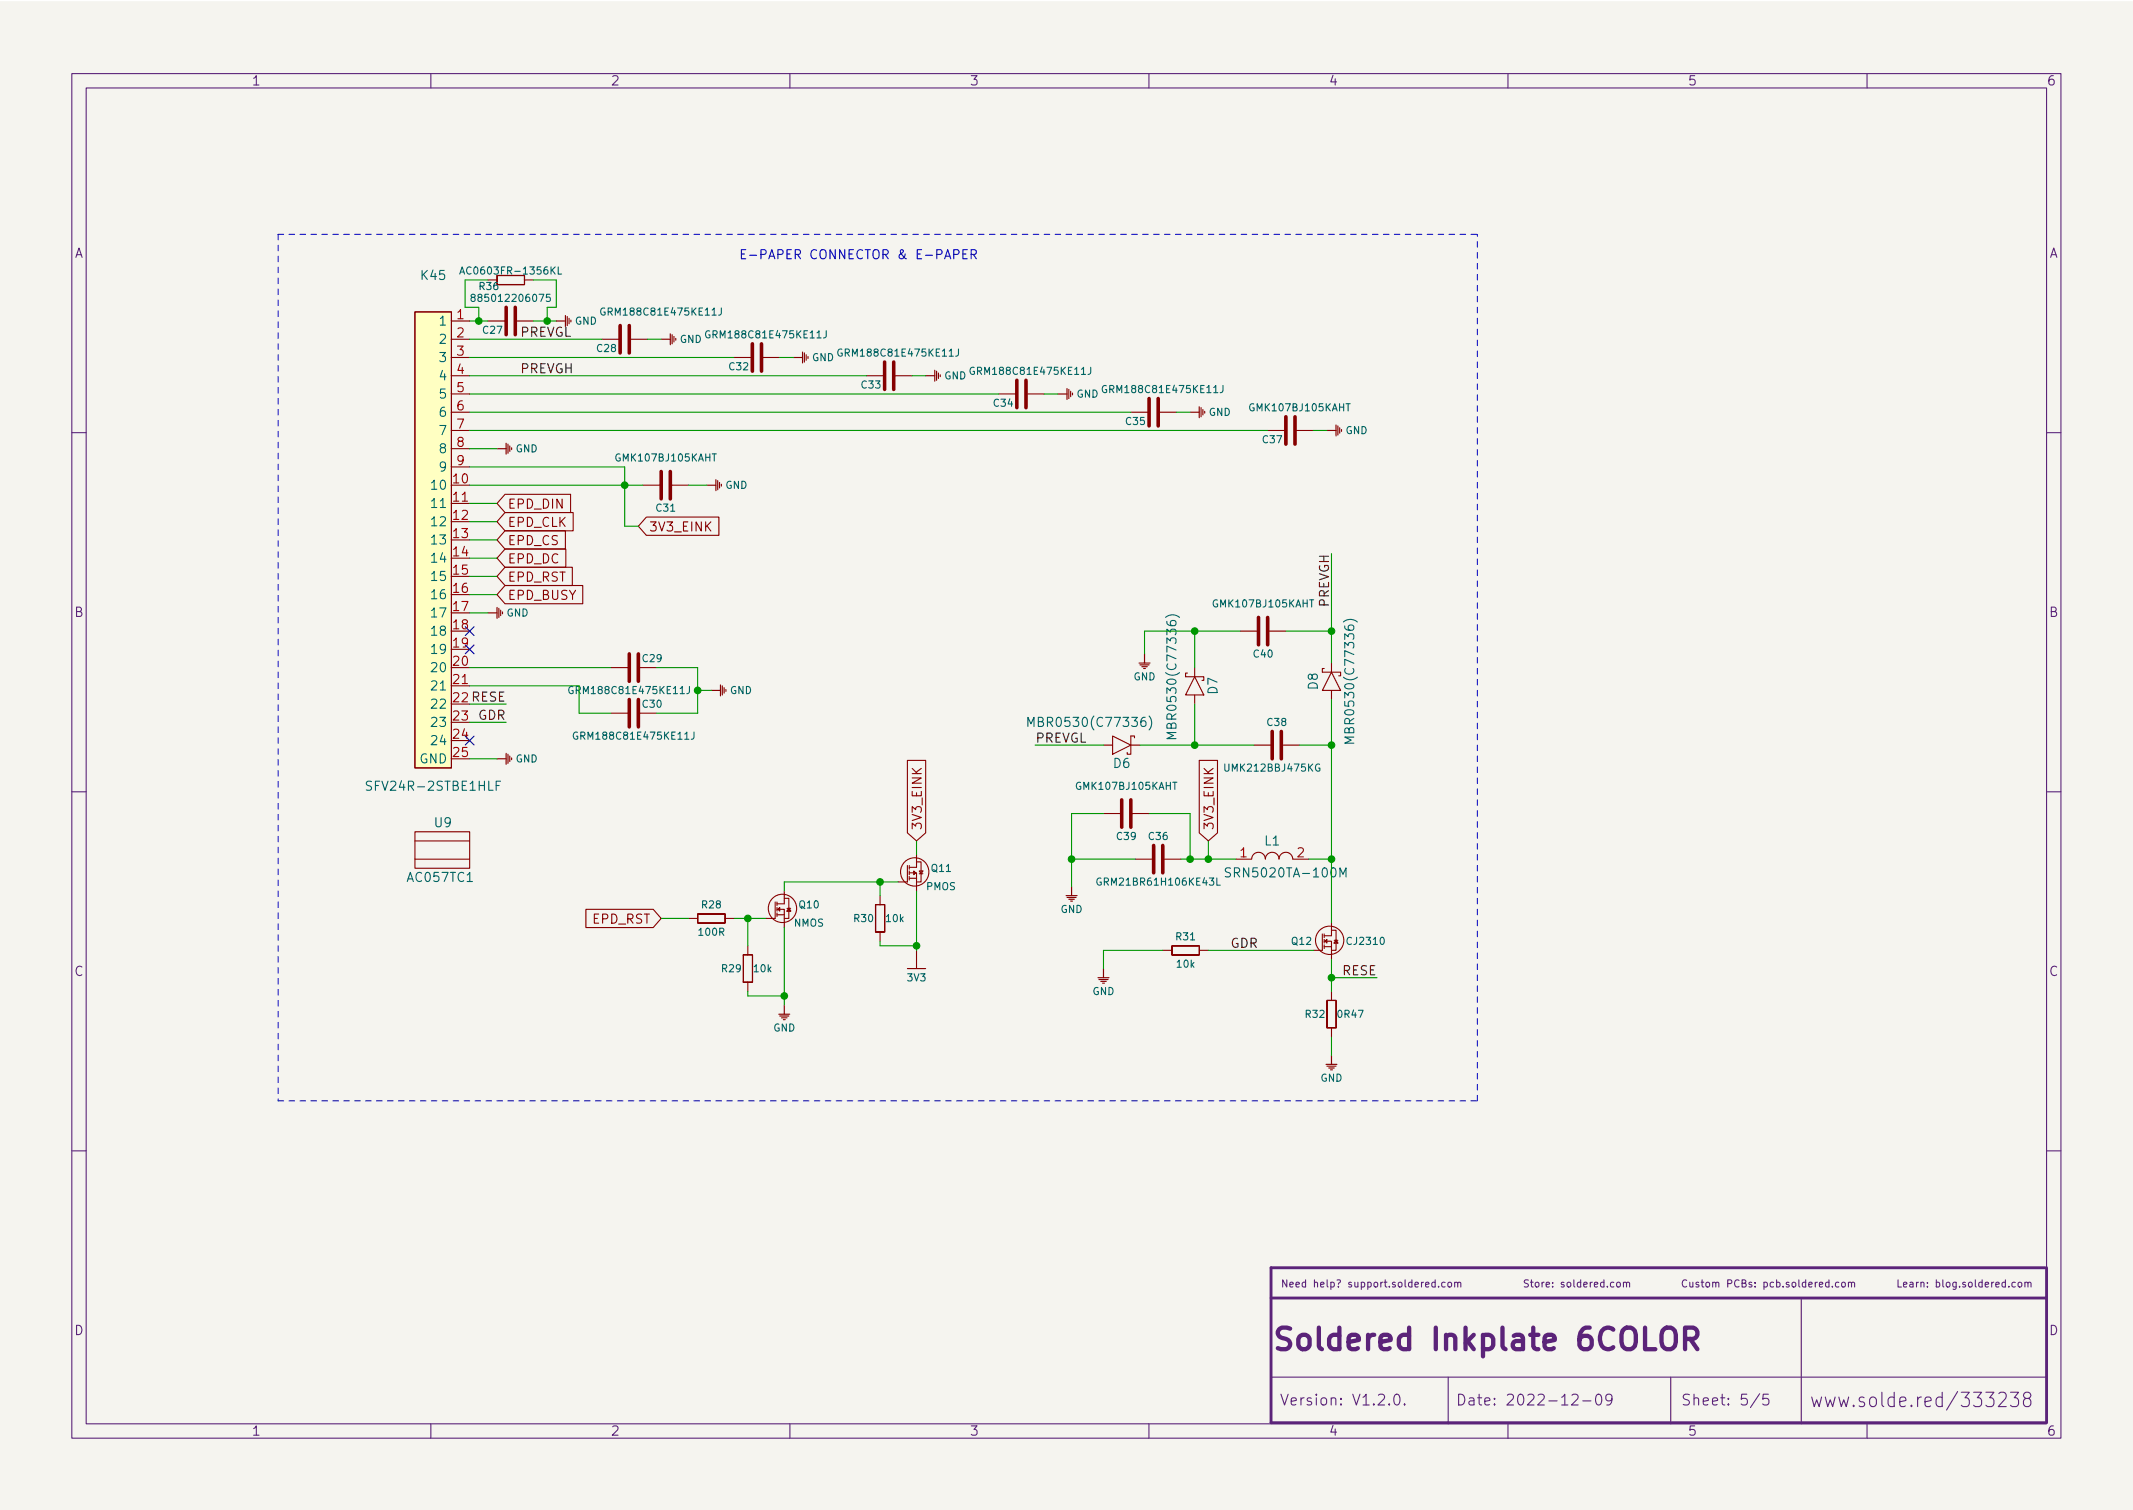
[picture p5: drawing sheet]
<svg xmlns="http://www.w3.org/2000/svg" width="297mm" height="210mm" viewBox="0 0 297 210" stroke-linecap="round" stroke-linejoin="round" font-family="sans-serif">
<path d="M0 .2h297v210.1h-297z" fill="#f5f4ef" stroke="#f5f4ef" stroke-width=".14"/>
<g fill="none" stroke="#5b2379" stroke-width=".15">
<path d="M10 10.2h277v190.1h-277zM12 12.2h273v186.1h-273zM60 10.2v2M110 10.2v2M160 10.2v2M210 10.2v2M260 10.2v2M10 60.2h2M285 60.2h2M10 110.2h2M285 110.2h2M10 160.2h2"/>
<path d="M199.9 178.6l-.3-.1-.2 .2 .1 .5h.4M199.9 178.2v1M200.3 179.1v.1M201.2 178.6l-.2-.1-.2 .2 .1 .5h.3M201.7 178.6l.3-.1 .1 .2v.3l-.1 .2h-.3l-.1-.2zM202.6 178.6l.1-.1 .3 .1v.6M202.6 178.5v.7M203 178.7l.1-.2 .3 .1v.6M225.2 178.6l.1-.1 .3 .1v.4v.2h-.3l-.1-.1zM226.1 178.6l.1-.1 .3 .1v.6M226.1 178.5v.7M226.5 178.7l.1-.2 .3 .1v.6"/>
<path d="M234.9 178.3a.47 .47 0 0 0-.7 .3 .47 .47 0 0 0 .5 .6l.2-.1M235.3 178.5l.1 .7h.2l.1-.1M235.7 178.5v.7M236.6 178.6l-.3-.1-.1 .2v.1l.4 .1v.3h-.4M236.9 178.5h.4M237 178.2v.9l.3 .1M237.6 178.6l.3-.1 .2 .2v.3l-.2 .2h-.3v-.2zM238.5 178.6l.1-.1 .3 .1v.6M238.5 178.5v.7M238.9 178.7l.2-.2 .2 .1 .1 .6M240.6 178.7h.5l.1-.2-.1-.2-.5-.1v1M242.2 178.3a.47 .47 0 0 0-.7 .3 .47 .47 0 0 0 .5 .6l.2-.1"/>
<path d="M242.6 178.7l.4-.1 .1-.1v-.2l-.5-.1v1h.4l.1-.1 .1-.2-.3-.2M243.9 178.6l-.2-.1-.1 .2v.1l.3 .1v.3h-.3M244.4 179.1v.1M244.4 178.6v.1M245.6 178.6l.3-.1 .2 .2-.1 .5h-.4M245.6 178.5v1M247 178.6l-.3-.1-.2 .2 .1 .5h.4M247.4 178.6l.3-.1 .2 .2-.1 .5h-.4M247.4 178.2v1M248.3 179.1v.1M249.1 178.6l-.2-.1-.2 .2 .1 .1 .3 .1v.3h-.4M249.6 178.6l.3-.1 .2 .2v.3l-.2 .2h-.3v-.2z"/>
<path d="M250.5 178.2v.9l.1 .1M251.5 178.6l-.3-.1-.2 .2 .1 .5h.4M251.5 178.2v1M251.9 178.9l.5-.1-.1-.2-.3-.1-.1 .2v.5h.4M252.8 178.5v.7M253.1 178.5l-.3 .2M253.4 178.9l.4-.1v-.2l-.3-.1-.1 .2v.5h.4M254.7 178.6l-.3-.1-.2 .2 .1 .5h.4M254.7 178.2v1M255.2 179.1v.1M256.1 178.6l-.3-.1-.2 .2 .1 .5h.4M256.5 178.6l.1-.1 .3 .1 .1 .4-.1 .2h-.3l-.1-.1z"/>
<path d="M257.4 178.6l.2-.1 .2 .1v.6M257.4 178.5v.7M257.8 178.7l.2-.2 .2 .1 .1 .6M280.6 178.6l-.2-.1-.2 .2 .1 .5h.3M281.1 178.6l.1-.1 .3 .1 .1 .4-.1 .2h-.3l-.1-.1zM282 178.6l.1-.1 .3 .1v.6M282 178.5v.7M282.4 178.7l.2-.2 .2 .1v.6M285 160.2h2M60 198.3v2M110 198.3v2M160 198.3v2"/>
<path d="M177 191.8h108M194.3 194.2a.36 .36 0 0 1 .6 .2 .77 .77 0 0 1-.4 1.2 1 1 0 0 1-.2-1.4zM195.6 195.5l.1 .1h-.1h-.1l.1-.1v.1M201.7 191.8v6.5M210 198.3v2M218.9 194.3l.2-.2 .5 .1a.41 .41 0 0 1 .1 .6l-.9 .8h1M220.4 195.1h1.2M222.4 194.2a.36 .36 0 0 1 .6 .2 .77 .77 0 0 1-.4 1.2 1 1 0 0 1-.2-1.4zM224.5 194.8l-.3 .3h-.3l-.3-.3v-.4l.2-.2 .4-.1 .2 .2a.99 .99 0 0 1-.3 1.3h-.3M232.7 191.8v6.5M245.1 194.1l-1.3 1.9M246.3 194.1h-.7l-.1 .7 .2-.1 .5 .1 .1 .2v.5l-.2 .1h-.4l-.2-.1"/>
<path d="M250.8 180.7v17.6M260 198.3v2M270.5 194.6l-.5-.1-.4 .4v.6l.2 .3 .2 .1 .5-.1M270.5 193.9v2M272.6 193.8l-1.5 2.5M282.1 194.7l-.1-.1a.43 .43 0 0 1-.2-.4 .43 .43 0 0 1 .3-.3l.5 .1a.43 .43 0 0 1 .2 .4 .43 .43 0 0 1-.3 .3l-.5 .1a.67 .67 0 0 0 0 1l.1 .1 .5-.1a.67 .67 0 0 0 0-1l-.1-.1"/>
</g>
<path d="M231.5 185.3a1.01 1.01 0 0 1 1.2-.4 1.01 1.01 0 0 1 .7 1v1a1 1 0 0 1-1 1 1 1 0 0 1-1-1v-1zM234.7 186.4h1.1a.81 .81 0 0 0 .6-.7 .81 .81 0 0 0-.6-.8h-1.1v3M235.4 186.4l1 1.5" fill="none" stroke="#5b2379" stroke-width=".6"/>
<path d="M284.8 176.5h-107.8v21.6h107.9M285 176.5v21.6M177 180.7h108" fill="none" stroke="#5b2379" stroke-width=".4"/>
<g fill="none" stroke="#840000" stroke-width=".16">
<path d="M77.5 44.7h1.2M78.7 43.9v1.6M79 44.1v1.2M79.2 44.3v.8M79.5 44.6v.2M92.1 47.2h1.2M93.3 46.5v1.5M93.6 46.6v1.3M93.9 46.9v.7M94.1 47.1v.3M110.5 49.8h1.3M111.8 49v1.5"/>
<path d="M112 49.1v1.3M112.3 49.4v.8M112.5 49.7v.2M128.9 52.3h1.3M130.2 51.6v1.5M130.4 51.7v1.3M130.7 51.9v.8M130.9 52.2v.2M147.3 54.9h1.3M148.6 54.1v1.5M148.8 54.2v1.3M149.1 54.5v.7"/>
<path d="M149.4 54.7v.3M165.7 57.4h1.3M167 56.6v1.6M167.3 56.8v1.2M167.5 57v.8M167.8 57.3v.2M184.8 59.9h1.3M186.1 59.2v1.5M186.3 59.3v1.3M186.6 59.6v.7M186.8 59.8v.3M69.2 62.5h1.3"/>
<path d="M70.5 61.7v1.5M70.7 61.8v1.3M71 62.1v.8M71.2 62.4v.2M98.4 67.6h1.3M99.7 66.8v1.5M99.9 66.9v1.3M100.2 67.2v.7M100.5 67.4v.3M67.9 85.3h1.3M69.2 84.6v1.5M69.5 84.7v1.3"/>
<path d="M69.7 85v.7M70 85.2v.3M99.1 96.1h1.2M100.3 95.4v1.5M100.6 95.5v1.3M100.8 95.8v.7M101.1 96v.3M158.6 92.3h1.5M158.7 92.6h1.3M159 92.8h.8M159.3 93.1h.2M159.4 91.1v1.2"/>
<path d="M69.2 105.7h1.3M70.5 104.9v1.5M70.7 105v1.3M71 105.3v.7M71.2 105.5v.3M109.2 139.9v1.3M126.4 134.9h2.5M148.5 124.7h1.5M148.6 125h1.3M148.8 125.2h.8M149.1 125.5h.3M149.2 123.4v1.3"/>
<path d="M152.9 136.1h1.5M153 136.4h1.3M153.3 136.6h.8M153.5 136.9h.3M153.7 134.9v1.2M108.5 141.2h1.5M108.6 141.5h1.3M108.8 141.7h.8M109.1 142h.2M184.7 148.2h1.5M184.8 148.5h1.3M185 148.7h.8"/>
<path d="M185.3 149h.2M185.4 146.9v1.3"/>
</g>
<g fill="none" stroke="#840000" stroke-width=".5">
<path d="M70.5 42.8v3.8M71.8 42.8v3.8M86.4 45.3v3.8M87.6 45.3v3.8M104.8 47.9v3.8M106 47.9v3.8M123.2 50.4v3.8M124.5 50.4v3.8M141.6 53v3.8M142.9 53v3.8M160 55.5v3.8M161.3 55.5v3.8"/>
<path d="M179.1 58v3.8M180.3 58v3.8M92.1 65.7v3.8M93.3 65.7v3.8M87.6 91.1v3.8M87.6 97.4v3.8M88.9 91.1v3.8M88.9 97.4v3.8M175.3 86v3.8M176.5 86v3.8M156.2 111.4v3.8M157.5 111.4v3.8"/>
<path d="M160.7 117.7v3.8M161.9 117.7v3.8M177.2 101.8v3.9M178.4 101.8v3.9"/>
</g>
<g fill="none" stroke="#840000" stroke-width=".15">
<path d="M69.2 39.6h3.8zM69.2 38.3v1.3zM69.2 38.3l3.8 .1zM73 38.3l.1 1.3zM73 39h1.3M57.8 43.4h5.1v63.5h-5.1zM62.9 47.2h2.5M62.9 57.4h2.5M62.9 54.9h2.5M62.9 59.9h2.5M62.9 44.7h2.5M62.9 49.8h2.5"/>
<path d="M62.9 52.3h2.5M67.9 44.7h2.6M71.8 44.7h2.5M83.8 47.2h2.6M87.6 47.2h2.6M102.2 49.8h2.6M106 49.8h2.6M120.6 52.3h2.6M124.5 52.3h2.5M139.1 54.9h2.5M142.9 54.9h2.5M157.5 57.4h2.5"/>
<path d="M161.3 57.4h2.5M176.5 59.9h2.6M180.3 59.9h2.6M62.9 70.1h2.5M62.9 62.5h2.5M62.9 65h2.5M70.3 76.4h8.5v2.6h-8.5l-1.1-1.3zM70.3 68.8h9.2v2.6h-9.2l-1.1-1.3zM70.3 73.9h8.4v2.5h-8.4l-1.1-1.2zM70.3 79h9.4v2.5h-9.4l-1.1-1.2zM70.3 71.4h9.5v2.5h-9.5l-1.1-1.3zM89.5 67.6h2.6"/>
<path d="M90 72h10.1v2.5h-10.1l-1.1-1.2zM93.3 67.6h2.6M62.9 95.5h2.5M70.3 81.5h10.9v2.6h-10.9l-1.1-1.3zM85.1 99.3h2.5M85.1 93h2.5M88.9 99.3h2.5M88.9 93h2.5M165.4 93.7h-.3v.5h2.5v.5h-.2M166.4 94.2l1.2 2.6h-2.5zM166.4 93v1.2M166.4 96.8v1.2"/>
<path d="M172.7 87.9h2.6M176.5 87.9h2.6M184.4 93.1h-.3v.5h2.6v.5h-.3M185.4 93.6l1.3 2.5h-2.6zM185.4 92.3v1.3M185.4 96.1v1.3M57.8 115.8h7.6v5.1h-7.6zM57.8 119.6h7.6M57.8 117.1h7.6M126.4 105.9h2.5v10.1l-1.3 1.1-1.2-1.1zM127.6 119v1.8h-1M153.7 103.8h1.2"/>
<path d="M153.7 113.3h2.5M154.9 102.5l2.6 1.3-2.6 1.2zM157.5 103.8h1.2M157.5 113.3h2.5M158 102.7v-.2h-.5v2.5h-.5v-.2M158.1 119.6h2.6M161.9 119.6h2.6M167 105.9h2.5v10.1l-1.2 1.1-1.3-1.1zM172.1 119.6h2.2M174.3 119.6a.95 .95 0 0 1 1-.9 .95 .95 0 0 1 .9 .9 .95 .95 0 0 1 1-.9 .95 .95 0 0 1 .9 .9 .95 .95 0 0 1 1-.9 .95 .95 0 0 1 .9 .9M174.6 103.8h2.6M178.4 103.8h2.6"/>
<path d="M180 119.6h2.2M81.6 126.6h9.4l1.1 1.3-1.1 1.3h-9.4zM95.9 127.9h1.3M97.2 128.5h3.8zM97.2 127.2v1.3zM97.2 127.2l3.8 .1zM101 127.2v1.3zM101 127.9h1.2M103.5 136.7l1.3 .1zM103.5 133v3.8zM103.5 132.9l1.3 .1zM104.1 131.7v1.3"/>
<path d="M104.1 136.8v1.2M104.8 133v3.8zM107.9 125.6v2.3h-1.2M108.2 126.6h1v.8M108.2 125.6v.5M108.2 126.4v.5M108.2 127.1v.5M108.2 127.4h1M108.3 126.6l.3-.2v.5zM109.2 125.1h.7v2.8h-.7M109.2 124.1v1.8h-1M109.2 127.4v1.8"/>
<path d="M109.6 126.5h.5M121.9 129.8h1.3zM121.9 126v3.8zM121.9 126h1.3zM122.6 124.7v1.3M122.6 129.8v1.3M123.2 126v3.8zM126.4 120.5v2.3h-1.3M126.6 121.5h1v.8M126.6 120.5v.5M126.6 121.3v.5M126.6 122v.5"/>
<path d="M126.6 122.3h1M127.3 121.3l.2 .2-.2 .3zM127.6 120h.7v2.8h-.7M127.6 122.3v1.8M127.6 132.3v2.6M128 121.3h.5l-.2 .4zM128 121.7h.5M161.9 132.3h1.3M163.2 133h3.8zM163.2 131.7v1.3zM163.2 131.7h3.8zM167 131.7v1.3z"/>
<path d="M167 132.3h1.3M184.1 130v2.3h-1.2M184.4 131.1h1v.7M184.4 130v.6M184.4 130.8v.5M184.4 131.6v.5M184.4 131.8h1M184.5 131.1l.3-.3v.5zM184.8 139.3v3.8zM184.8 139.3h1.3zM185.4 129.5h.7v2.8h-.7M185.4 128.5v1.8h-1"/>
<path d="M185.4 131.8v1.8M185.4 138v1.3M185.8 130.9h.5M186.1 139.3v3.8zM184.8 143.1h1.3zM185.4 143.1v1.3"/>
<circle cx="109" cy="126.5" r="1.97"/>
<circle cx="127.4" cy="121.4" r="1.97"/>
<circle cx="185.2" cy="130.9" r="1.97"/>
</g>
<g fill="none" stroke="#006464" stroke-width=".15">
<path d="M64 38.2l.4-1 .3 1M64.1 37.9h.5M77.7 37.2v1h.5M65.8 41.4l-.2-.2v-.1l.2-.1h.3l.1 .2-.1 .1-.4 .2-.1 .1v.2l.2 .2h.2l.2-.2-.1-.3-.1-.1M76.6 41h-.5v.5l.1-.1h.3l.1 .1v.4l-.1 .1-.4-.1M84.2 42.9a.47 .47 0 0 0-.6 .5 .47 .47 0 0 0 .6 .4l.1-.3h-.2M98.8 46.1a.47 .47 0 0 0-.6 .5 .47 .47 0 0 0 .6 .4l.1-.4h-.2M100.5 42.9v.7a.32 .32 0 0 1-.4 .3M115.1 46.1v.7a.32 .32 0 0 1-.4 .3M117.2 48.6a.47 .47 0 0 0-.5 .5 .47 .47 0 0 0 .5 .4l.1-.3h-.2M133.5 48.6v.7a.32 .32 0 0 1-.4 .3M135.7 51.2a.47 .47 0 0 0-.6 .4 .47 .47 0 0 0 .6 .5v-.4h-.2"/>
<path d="M151.9 51.1v.7a.32 .32 0 0 1-.4 .3M154.1 53.7a.47 .47 0 0 0-.6 .5 .47 .47 0 0 0 .6 .4v-.4h-.2M170.3 53.7v.7a.32 .32 0 0 1-.4 .3M187.5 56.2h.5M99.2 63.2h.6M79.8 95.6a.47 .47 0 0 0-.6 .5 .47 .47 0 0 0 .6 .4v-.3h-.2M96 95.6v.7a.32 .32 0 0 1-.4 .3M160 99.7a1.46 1.46 0 0 1 0 1.9M162.3 86a1.46 1.46 0 0 1 2 0M182.4 83.5h.5M187.1 86.6a1.46 1.46 0 0 1 1.9 0M51.7 108.8h-.4l-.2 .1v.4l.5 .2 .1 .3-.2 .2h-.5"/>
<path d="M69.1 109.4h.4M69.7 108.8h-.6v1.2M80.4 102a.47 .47 0 0 0-.6 .4 .47 .47 0 0 0 .6 .5l.1-.4h-.2M96.6 101.9v.7a.32 .32 0 0 1-.3 .3M143.1 101.2v-1.3l.5 .9 .4-.9v1.3M163.3 108.9h.6M163.8 102h-1.3l.9 .4-.9 .4h1.3M183.8 106.4a.47 .47 0 0 0-.6 .5 .47 .47 0 0 0 .6 .4v-.3h-.2M188.5 102.6h-1.2l.9 .5-.9 .4h1.2M153.3 122.3a.47 .47 0 0 0-.6 .5 .47 .47 0 0 0 .6 .4l.1-.4h-.2M169.5 122.3v1h.4M171.4 120.9l-.5-.1-.3 .3 .2 .3 .5 .2v.4l-.2 .1-.5-.1"/>
<path d="M186.6 122.1v-1.3l.4 .9 .4-.9v1.3"/>
</g>
<path d="M109.9 126.5l.2 .4h-.5zM186.1 130.9l.2 .4h-.5z" fill="none" stroke="#840000" stroke-width=".2"/>
<path d="M57.8 43.4h5.1v63.5h-5.1z" fill="#ffffc2" stroke="#ffffc2" stroke-width=".14"/>
<path d="M132.8 35.4h.6l.1-.2v-.3l-.2-.1h-.5v1.2M134.1 35.4h.4M134.7 34.8h-.6v1.2h.6M135.2 35.4h.6l.2-.2-.1-.3-.2-.1h-.5v1.2M135.5 35.4l.5 .6" fill="none" stroke="#0000c2" stroke-width=".15"/>
<path d="M38.7 32.6v120.7M38.7 32.6h167M38.7 153.3h167M205.7 153.3v-120.7" fill="none" stroke="#0000c2" stroke-width=".15" stroke-dasharray=".8 .8"/>
<g fill="none" stroke="#009600" stroke-width=".15">
<path d="M67.9 39h-3.1v3.8h1.9v1.9M74.3 39h3.2v3.8h-1.3v1.9M65.4 44.7h2.5M65.4 57.4h92.1M65.4 54.9h73.7M65.4 52.3h55.2M65.4 49.8h36.8M65.4 47.2h18.4M65.4 59.9h111.1M74.3 44.7h3.2M90.2 47.2h1.9M108.6 49.8h1.9"/>
<path d="M127 52.3h1.9M145.4 54.9h1.9M163.8 57.4h1.9M182.9 59.9h1.9M65.4 75.2h3.8M65.4 72.6h3.8M65.4 77.7h3.8M65.4 65h21.6v8.3h1.9M65.4 67.6h24.1M65.4 70.1h3.8M65.4 62.5h3.8M95.9 67.6h2.5"/>
<path d="M185.4 77.1v15.2M65.4 85.3h2.5M65.4 82.8h3.8M65.4 80.3h3.8M65.4 95.5h15.2v3.8h4.5M65.4 98h5.1M65.4 93h19.7M91.4 93h5.8v6.3h-5.8M97.2 96.1h1.9M166.4 87.9v5.1M166.4 98v5.8M172.7 87.9h-13.3v3.2"/>
<path d="M179.1 87.9h6.3M185.4 97.4v31.1M65.4 105.7h3.8M65.4 100.6h5.1M127.6 117.1v1.9M144.1 103.8h9.6M149.2 119.6h8.9M153.7 113.3h-4.5v10.1M158.7 103.8h15.9M160 113.3h5.7v6.3M164.5 119.6h7.6M168.3 117.1v2.5"/>
<path d="M181 103.8h4.4M182.2 119.6h3.2M92.1 127.9h3.8M102.2 127.9h4.5M104.1 138v.7h5.1M104.1 127.9v3.8M109.2 129.2v10.7M122.6 122.8v1.9M122.6 131.1v.6h5M125.1 122.8h-15.9v1.3M127.6 124.1v8.2M161.9 132.3h-8.2v2.6"/>
<path d="M168.3 132.3h14.6M185.4 133.6v4.4M185.4 136.1h6.4M185.4 144.4v2.5"/>
</g>
<path d="M64.8 87.3l1.2 1.2M64.8 89.8l1.2 1.2M66 87.3l-1.2 1.2M66 89.8l-1.2 1.2M64.8 102.5l1.2 1.2M66 102.5l-1.2 1.2" fill="none" stroke="#000084" stroke-width=".15"/>
<g fill="#009600" stroke="#009600" stroke-width=".15">
<circle cx="109.2" cy="138.7" r=".46"/>
<circle cx="122.6" cy="122.8" r=".46"/>
<circle cx="104.1" cy="127.9" r=".46"/>
<circle cx="97.2" cy="96.1" r=".46"/>
<circle cx="149.2" cy="119.6" r=".46"/>
<circle cx="168.3" cy="119.6" r=".46"/>
<circle cx="185.4" cy="119.6" r=".46"/>
<circle cx="185.4" cy="136.1" r=".46"/>
<circle cx="185.4" cy="87.9" r=".46"/>
<circle cx="166.4" cy="87.9" r=".46"/>
<circle cx="166.4" cy="103.8" r=".46"/>
<circle cx="185.4" cy="103.8" r=".46"/>
<circle cx="165.7" cy="119.6" r=".46"/>
<circle cx="66.7" cy="44.7" r=".46"/>
<circle cx="76.2" cy="44.7" r=".46"/>
<circle cx="87" cy="67.6" r=".46"/>
<circle cx="127.6" cy="131.7" r=".46"/>
</g>
<text font-size="4.2" fill="#5b2379" x="177" y="188">Soldered Inkplate 6COLOR</text>
<g font-size="2.8" fill="#5b2379">
<text x="252" y="196">www.solde.red/</text>
<text x="272.8" y="196">333238</text>
</g>
<g font-size="2.1" fill="#5b2379">
<text x="178.2" y="195.7">Version: V1.2.0.</text>
<text x="202.7" y="195.7">Date: 2022-12-09</text>
<text x="234" y="195.7">Sheet: 5/5</text>
</g>
<g font-size="1.8" fill="#5b2379">
<text x="35" y="11.9">1</text>
<text x="85" y="11.9">2</text>
<text x="135" y="11.9">3</text>
<text x="185" y="11.9">4</text>
<text x="235" y="11.9">5</text>
<text x="285" y="11.9">6</text>
<text x="10.3" y="35.9">A</text>
<text x="285.3" y="35.9">A</text>
<text x="10.3" y="85.9">B</text>
<text x="285.3" y="85.9">B</text>
<text x="10.3" y="135.9">C</text>
<text x="285.3" y="135.9">C</text>
<text x="10.3" y="185.9">D</text>
<text x="285.3" y="185.9">D</text>
<text x="35" y="199.9">1</text>
<text x="85" y="199.9">2</text>
<text x="135" y="199.9">3</text>
<text x="185" y="199.9">4</text>
<text x="235" y="199.9">5</text>
<text x="285" y="199.9">6</text>
</g>
<g font-size="1.8" fill="#006464">
<text x="58.7" y="39">K45</text>
<text x="61.4" y="45.3">1</text>
<text x="61.4" y="47.9">2</text>
<text x="61.4" y="50.4">3</text>
<text x="61.4" y="53">4</text>
<text x="61.4" y="55.5">5</text>
<text x="61.4" y="58">6</text>
<text x="61.4" y="60.6">7</text>
<text x="61.4" y="63.1">8</text>
<text x="61.4" y="65.7">9</text>
<text x="60.4" y="68.2">10</text>
<text x="60.4" y="70.7">11</text>
<text x="60.4" y="73.3">12</text>
<text x="60.4" y="75.8">13</text>
<text x="60.4" y="78.4">14</text>
<text x="60.4" y="80.9">15</text>
<text x="60.4" y="83.4">16</text>
<text x="60.4" y="86">17</text>
<text x="60.4" y="88.5">18</text>
<text x="60.4" y="91.1">19</text>
<text x="60.4" y="93.6">20</text>
<text x="183.5" y="96" transform="rotate(-90 183.5 96)">D8</text>
<text x="60.4" y="96.1">21</text>
<text x="60.4" y="98.7">22</text>
<text x="60.4" y="101.2">23</text>
<text x="144.1" y="101.2">MBR0530(C77336)</text>
<text x="163.8" y="101.9" transform="rotate(-90 163.8 101.9)">MBR0530(C77336)</text>
<text x="169.5" y="96.6" transform="rotate(-90 169.5 96.6)">D7</text>
<text x="58.4" y="106.3">GND</text>
<text x="60.4" y="103.8">24</text>
<text x="155.1" y="106.9">D6</text>
<text x="188.6" y="102.5" transform="rotate(-90 188.6 102.5)">MBR0530(C77336)</text>
<text x="51.6" y="110.1">SFV24R-2STBE1HLF</text>
<text x="60.5" y="115.2">U9</text>
<text x="176.1" y="117.7">L1</text>
<text x="56.9" y="122.8">AC057TC1</text>
<text x="171.6" y="122.2">SRN5020TA-100M</text>
</g>
<text font-size="1.8" fill="#0000c2" x="102.9" y="36.1">E-PAPER CONNECTOR &amp; E-PAPER</text>
<g font-size="1.8" fill="#a90000">
<text x="63.6" y="44.4">1</text>
<text x="63.6" y="47">2</text>
<text x="63.6" y="49.5">3</text>
<text x="63.6" y="52.1">4</text>
<text x="63.6" y="54.6">5</text>
<text x="63.6" y="57.1">6</text>
<text x="63.6" y="59.7">7</text>
<text x="63.6" y="62.2">8</text>
<text x="63.6" y="64.8">9</text>
<text x="63.2" y="67.3">10</text>
<text x="63.2" y="69.8">11</text>
<text x="63.2" y="72.4">12</text>
<text x="63.2" y="74.9">13</text>
<text x="63.2" y="77.5">14</text>
<text x="63.2" y="80">15</text>
<text x="63.2" y="82.5">16</text>
<text x="63.2" y="85.1">17</text>
<text x="63.2" y="87.6">18</text>
<text x="63.2" y="90.2">19</text>
<text x="63.2" y="92.7">20</text>
<text x="63.2" y="95.2">21</text>
<text x="63.2" y="100.3">23</text>
<text x="63.2" y="102.9">24</text>
<text x="63.2" y="105.4">25</text>
<text x="172.7" y="119.4">1</text>
<text x="180.7" y="119.4">2</text>
</g>
<g font-size="1.8" fill="#0f0f0f">
<text x="72.4" y="46.9">PREVGL</text>
<text x="72.4" y="52">PREVGH</text>
<text x="185.1" y="84.6" transform="rotate(-90 185.1 84.6)">PREVGH</text>
<text x="63.2" y="97.8">22 RESE</text>
<text x="66.6" y="100.2">GDR</text>
<text x="144.1" y="103.4">PREVGL</text>
<text x="171.3" y="132">GDR</text>
<text x="187" y="135.8">RESE</text>
</g>
<g font-size="1.8" fill="#840000">
<text x="70.6" y="70.8">EPD_DIN</text>
<text x="70.6" y="75.9">EPD_CS</text>
<text x="70.6" y="73.4">EPD_CLK</text>
<text x="90.3" y="74">3V3_EINK</text>
<text x="70.6" y="83.5">EPD_BUSY</text>
<text x="70.6" y="78.4">EPD_DC</text>
<text x="70.6" y="81">EPD_RST</text>
<text x="128.4" y="115.7" transform="rotate(-90 128.4 115.7)">3V3_EINK</text>
<text x="169" y="115.7" transform="rotate(-90 169 115.7)">3V3_EINK</text>
<text x="82.5" y="128.6">EPD_RST</text>
</g>
<g font-size="1.4" fill="#006464">
<text x="64.9" y="38.2">AC0603FR-1356KL</text>
<text x="66.8" y="40.4">R36</text>
<text x="66.5" y="42">885012206075</text>
<text x="67.3" y="46.5">C27</text>
<text x="80" y="45.2">GND</text>
<text x="84.3" y="43.9">GRM188C81E475KE11J</text>
<text x="94.7" y="47.7">GND</text>
<text x="98.9" y="47.1">GRM188C81E475KE11J</text>
<text x="83.2" y="49">C28</text>
<text x="101.6" y="51.5">C32</text>
<text x="113.1" y="50.3">GND</text>
<text x="117.3" y="49.6">GRM188C81E475KE11J</text>
<text x="131.5" y="52.8">GND</text>
<text x="135.7" y="52.2">GRM188C81E475KE11J</text>
<text x="120" y="54.1">C33</text>
<text x="138.4" y="56.6">C34</text>
<text x="149.9" y="55.4">GND</text>
<text x="154.1" y="54.7">GRM188C81E475KE11J</text>
<text x="156.8" y="59.2">C35</text>
<text x="168.3" y="57.9">GND</text>
<text x="174.2" y="57.3">GMK107BJ105KAHT</text>
<text x="71.8" y="63">GND</text>
<text x="85.9" y="64.2">GMK107BJ105KAHT</text>
<text x="175.9" y="61.7">C37</text>
<text x="187.4" y="60.4">GND</text>
<text x="91.4" y="71.2">C31</text>
<text x="101" y="68.1">GND</text>
<text x="70.5" y="85.8">GND</text>
<text x="169.1" y="84.6">GMK107BJ105KAHT</text>
<text x="89.5" y="92.2">C29</text>
<text x="157.8" y="94.7">GND</text>
<text x="174.6" y="91.6">C40</text>
<text x="79.8" y="96.6">GRM188C81E475KE11J</text>
<text x="89.5" y="98.5">C30</text>
<text x="101.6" y="96.6">GND</text>
<text x="176.5" y="101.1">C38</text>
<text x="71.8" y="106.2">GND</text>
<text x="80.4" y="103">GRM188C81E475KE11J</text>
<text x="170.8" y="107.4">UMK212BBJ475KG</text>
<text x="150.1" y="110">GMK107BJ105KAHT</text>
<text x="155.6" y="117">C39</text>
<text x="160" y="117">C36</text>
<text x="129" y="123.9">PMOS</text>
<text x="129.8" y="121.4">Q11</text>
<text x="153.3" y="123.3">GRM21BR61H106KE43L</text>
<text x="97.4" y="130.3">100R</text>
<text x="97.8" y="126.5">R28</text>
<text x="110.6" y="129">NMOS</text>
<text x="111.3" y="126.5">Q10</text>
<text x="119" y="128.4">R30</text>
<text x="123.4" y="128.4">10k</text>
<text x="147.7" y="127.1">GND</text>
<text x="163.8" y="130.9">R31</text>
<text x="179.9" y="131.6">Q12</text>
<text x="187.7" y="131.6">CJ2310</text>
<text x="100.6" y="135.4">R29</text>
<text x="105" y="135.4">10k</text>
<text x="126.4" y="136.6">3V3</text>
<text x="163.9" y="134.7">10k</text>
<text x="107.7" y="143.6">GND</text>
<text x="152.1" y="138.5">GND</text>
<text x="181.8" y="141.7">R32</text>
<text x="186.4" y="141.7">0R47</text>
<text x="183.9" y="150.6">GND</text>
</g>
<g font-size="1.4" fill="#5b2379">
<text x="178.3" y="179.3">Need help? support.soldered.com</text>
<text x="212" y="179.3">Store: soldered.com</text>
<text x="264" y="179.3">Learn: blog.soldered.com</text>
</g>
</svg>
